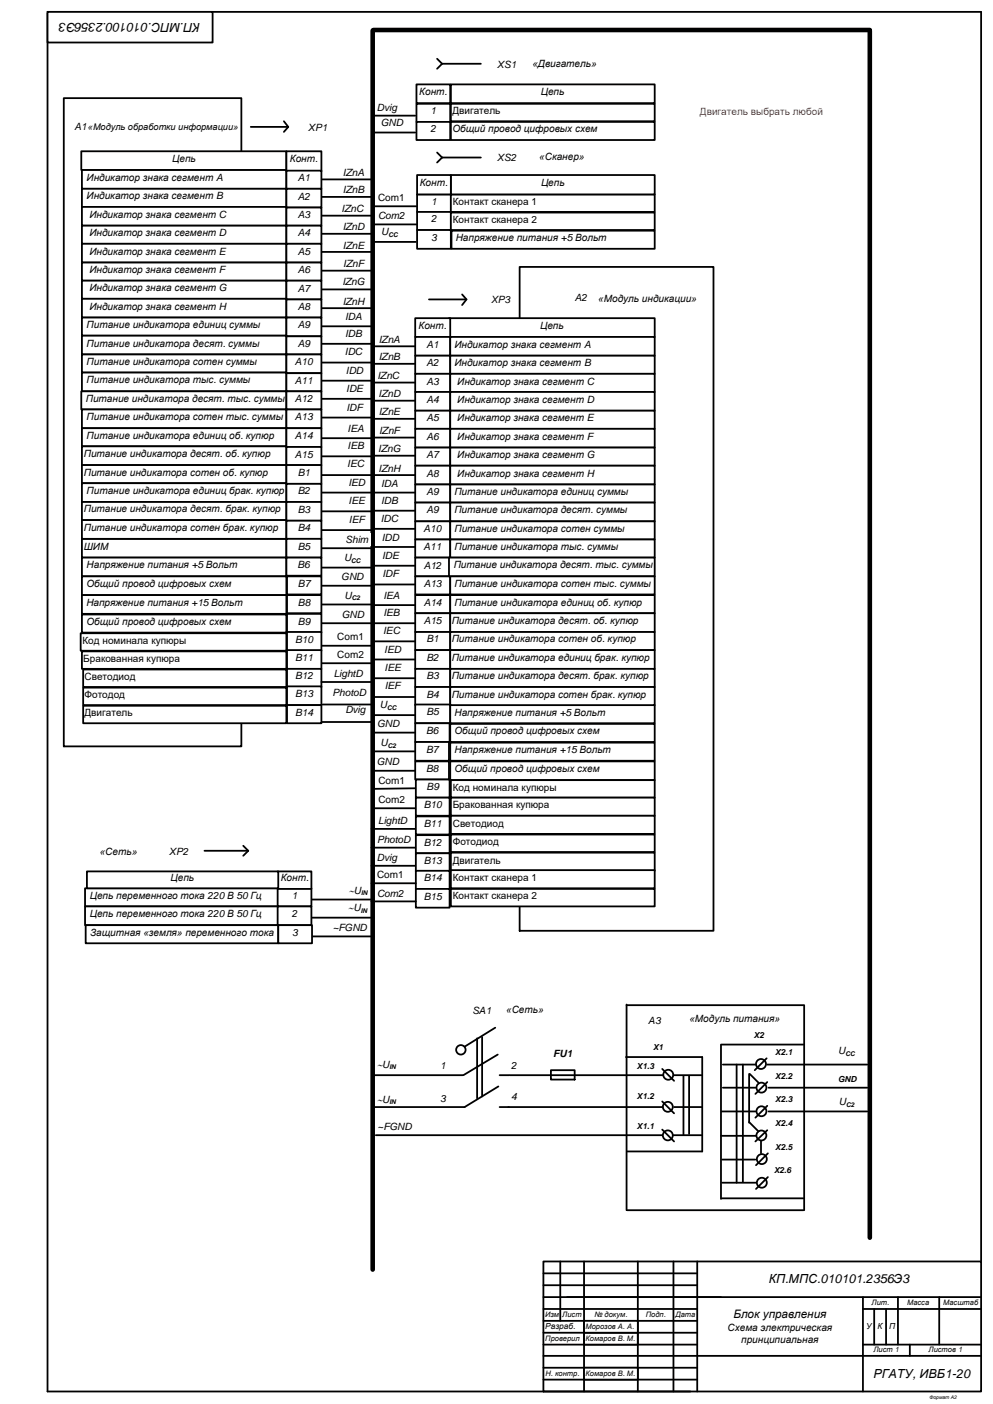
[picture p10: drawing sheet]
<svg xmlns="http://www.w3.org/2000/svg" width="420mm" height="594mm" viewBox="0 0 420 594" stroke-linecap="round" stroke-linejoin="round" font-family="sans-serif">
<path d="M20.1 5.6v583.4h272M20.1 5h395v528.9M27 41.5h75.1v274.4h-75.1zM219.9 113h82v281h-82zM127 380.7h31M127.3 396.3h30.7" fill="none" stroke="#000" stroke-width=".76"/>
<path d="M20.1 5h69.9v13h-69.9z" fill-rule="evenodd" fill="#fff"/>
<path d="M20.1 5h69.9v13h-69.9z" fill="none" stroke="#000" stroke-width=".76"/>
<g fill="#fff">
<path d="M295 533.9h120.1v15.1h-120.1z" fill-rule="evenodd"/>
<path d="M295 549h70.1v24.9h-70.1z" fill-rule="evenodd"/>
<path d="M365.1 573.9h50v15.1h-50z" fill-rule="evenodd"/>
</g>
<g fill="none" stroke="#000" stroke-width=".76">
<path d="M229.9 533.9h185.2v55.1h-185.2zM229.9 539h65.1M237.1 533.9v25.2M295 533.9v55.1M229.9 549h185.2M229.9 554h65.1M229.9 559.1h65.1M229.9 544h65.1M365.1 554h50M365.1 549v40M369.9 554v15.1M374.9 554v15.1"/>
<path d="M379.9 549v20.1M397.4 549v20.1M229.9 564.1h65.1M229.9 569.1h65.1M229.9 573.9h185.2M229.9 578.9h65.1M365.1 569.1h50M385 569.1v4.8M229.9 583.9h65.1"/>
</g>
<path d="M247.1 564.1h22.8v5h-22.8z" fill-rule="evenodd" fill="#fff"/>
<path d="M247.1 533.9v55.1M269.9 533.9v55.1M285 533.9v55.1M247.1 564.1h22.8v5h-22.8z" fill="none" stroke="#000" stroke-width=".76"/>
<path d="M247.1 559.1h22.8v5h-22.8z" fill-rule="evenodd" fill="#fff"/>
<path d="M247.1 559.1h22.8v5h-22.8z" fill="none" stroke="#000" stroke-width=".76"/>
<path d="M247.1 578.9h22.8v5h-22.8z" fill-rule="evenodd" fill="#fff"/>
<path d="M247.1 578.9h22.8v5h-22.8z" fill="none" stroke="#000" stroke-width=".76"/>
<path d="M157.7 13v524.4" fill="none" stroke="#000" stroke-width="1.9"/>
<path d="M34.4 64h86.8v8h-86.8z" fill-rule="evenodd" fill="#fff"/>
<g fill="none" stroke="#000" stroke-width=".76">
<path d="M34.4 64h86.8v8h-86.8zM135.2 75.9h22.2M135.2 83.3h22.2M135.2 91.3h22.2M135.2 99h22.2M135.2 106.6h22.2M135.2 114.6h22.2M135.2 130.4h22.2M135.2 122.5h22.2M135.2 138.1h22M134.9 145.5h22.3M135.2 153.5h22"/>
<path d="M134.9 176.7h22.3M134.9 161.1h22.3M135.2 168.8h22M134.9 193.1h22.3M134.9 185.5h22.3M134.9 216.4h22.3M134.9 208.5h22.3M135.2 201.1h22M134.9 224.4h22.3M135.5 232h21.9M135.5 240.2h21.9"/>
</g>
<g fill="#fff">
<path d="M145.3 225.7h11.6v5.3h-11.6z" fill-rule="evenodd"/>
<path d="M34.7 72h86.5v7.9h-86.5z" fill-rule="evenodd"/>
</g>
<path d="M34.7 72h86.5v7.9h-86.5z" fill="none" stroke="#000" stroke-width=".76"/>
<path d="M34.7 79.9h86.5v7.7h-86.5z" fill-rule="evenodd" fill="#fff"/>
<path d="M34.7 79.9h86.5v7.7h-86.5z" fill="none" stroke="#000" stroke-width=".76"/>
<path d="M34.7 87.6h86.5v7.9h-86.5z" fill-rule="evenodd" fill="#fff"/>
<path d="M34.7 87.6h86.5v7.9h-86.5z" fill="none" stroke="#000" stroke-width=".76"/>
<path d="M34.7 95.5h86.5v7.7h-86.5z" fill-rule="evenodd" fill="#fff"/>
<path d="M34.7 95.5h86.5v7.7h-86.5z" fill="none" stroke="#000" stroke-width=".76"/>
<path d="M34.7 103.2h86.5v7.9h-86.5z" fill-rule="evenodd" fill="#fff"/>
<path d="M34.7 103.2h86.5v7.9h-86.5z" fill="none" stroke="#000" stroke-width=".76"/>
<path d="M34.7 111.1h86.5v7.7h-86.5z" fill-rule="evenodd" fill="#fff"/>
<path d="M34.7 111.1h86.5v7.7h-86.5z" fill="none" stroke="#000" stroke-width=".76"/>
<path d="M34.7 118.8h86.5v7.7h-86.5z" fill-rule="evenodd" fill="#fff"/>
<path d="M34.7 118.8h86.5v7.7h-86.5z" fill="none" stroke="#000" stroke-width=".76"/>
<path d="M34.7 126.5h86.5v7.9h-86.5z" fill-rule="evenodd" fill="#fff"/>
<path d="M34.7 126.5h86.5v7.9h-86.5z" fill="none" stroke="#000" stroke-width=".76"/>
<path d="M34.7 228.1h86.5v7.9h-86.5z" fill-rule="evenodd" fill="#fff"/>
<path d="M34.7 228.1h86.5v7.9h-86.5z" fill="none" stroke="#000" stroke-width=".76"/>
<path d="M34.7 236h86.5v7.9h-86.5z" fill-rule="evenodd" fill="#fff"/>
<path d="M34.7 236h86.5v7.9h-86.5z" fill="none" stroke="#000" stroke-width=".76"/>
<path d="M34.7 134.4h86.5v7.7h-86.5z" fill-rule="evenodd" fill="#fff"/>
<path d="M34.7 134.4h86.5v7.7h-86.5z" fill="none" stroke="#000" stroke-width=".76"/>
<path d="M34.7 142.1h86.5v7.9h-86.5z" fill-rule="evenodd" fill="#fff"/>
<path d="M34.7 142.1h86.5v7.9h-86.5z" fill="none" stroke="#000" stroke-width=".76"/>
<path d="M34.7 150h86.5v7.7h-86.5z" fill-rule="evenodd" fill="#fff"/>
<path d="M34.7 150h86.5v7.7h-86.5z" fill="none" stroke="#000" stroke-width=".76"/>
<path d="M34.7 157.7h86.5v7.9h-86.5z" fill-rule="evenodd" fill="#fff"/>
<path d="M34.7 157.7h86.5v7.9h-86.5z" fill="none" stroke="#000" stroke-width=".76"/>
<path d="M34.4 165.6h86.8v7.7h-86.8z" fill-rule="evenodd" fill="#fff"/>
<path d="M34.4 165.6h86.8v7.7h-86.8z" fill="none" stroke="#000" stroke-width=".76"/>
<path d="M34.7 173.3h86.5v7.9h-86.5z" fill-rule="evenodd" fill="#fff"/>
<path d="M34.7 173.3h86.5v7.9h-86.5z" fill="none" stroke="#000" stroke-width=".76"/>
<path d="M34.7 181.2h86.5v7.7h-86.5z" fill-rule="evenodd" fill="#fff"/>
<path d="M34.7 181.2h86.5v7.7h-86.5z" fill="none" stroke="#000" stroke-width=".76"/>
<path d="M34.7 188.9h86.5v7.9h-86.5z" fill-rule="evenodd" fill="#fff"/>
<path d="M34.7 188.9h86.5v7.9h-86.5z" fill="none" stroke="#000" stroke-width=".76"/>
<path d="M34.7 196.8h86.5v7.7h-86.5z" fill-rule="evenodd" fill="#fff"/>
<path d="M34.7 196.8h86.5v7.7h-86.5z" fill="none" stroke="#000" stroke-width=".76"/>
<path d="M34.7 204.5h86.5v8h-86.5z" fill-rule="evenodd" fill="#fff"/>
<path d="M34.7 204.5h86.5v8h-86.5z" fill="none" stroke="#000" stroke-width=".76"/>
<path d="M34.7 212.5h86.5v7.6h-86.5z" fill-rule="evenodd" fill="#fff"/>
<path d="M34.7 212.5h86.5v7.6h-86.5z" fill="none" stroke="#000" stroke-width=".76"/>
<path d="M34.7 220.1h86.5v8h-86.5z" fill-rule="evenodd" fill="#fff"/>
<path d="M34.7 220.1h86.5v8h-86.5zM134.9 247.9h22.3" fill="none" stroke="#000" stroke-width=".76"/>
<path d="M34.7 243.9h86.5v8h-86.5z" fill-rule="evenodd" fill="#fff"/>
<path d="M34.7 243.9h86.5v8h-86.5z" fill="none" stroke="#000" stroke-width=".76"/>
<path d="M144.7 233.6h10.6v5.3h-10.6z" fill-rule="evenodd" fill="#fff"/>
<path d="M134.9 255.9h22.3" fill="none" stroke="#000" stroke-width=".76"/>
<path d="M34.7 251.9h86.5v7.9h-86.5z" fill-rule="evenodd" fill="#fff"/>
<path d="M34.7 251.9h86.5v7.9h-86.5zM134.9 263.8h22.3" fill="none" stroke="#000" stroke-width=".76"/>
<path d="M34.7 260.1h86.5v7.7h-86.5z" fill-rule="evenodd" fill="#fff"/>
<path d="M34.7 260.1h86.5v7.7h-86.5z" fill="none" stroke="#000" stroke-width=".76"/>
<path d="M121.2 64h14.8v8.5h-14.8z" fill-rule="evenodd" fill="#fff"/>
<path d="M121.2 64h14.8v8.5h-14.8z" fill="none" stroke="#000" stroke-width=".76"/>
<path d="M34.1 268h87.1v7.4h-87.1z" fill-rule="evenodd" fill="#fff"/>
<path d="M34.1 268h87.1v7.4h-87.1z" fill="none" stroke="#000" stroke-width=".76"/>
<path d="M34.7 275.7h86.5v7.4h-86.5z" fill-rule="evenodd" fill="#fff"/>
<path d="M34.7 275.7h86.5v7.4h-86.5zM135.5 273.3h22.5M135.5 280.7h21.9" fill="none" stroke="#000" stroke-width=".76"/>
<g fill="#fff">
<path d="M142.1 267.2h14.5v5.1h-14.5z" fill-rule="evenodd"/>
<path d="M142.1 274.9h14v5h-14z" fill-rule="evenodd"/>
<path d="M140.5 282.6h14v5h-14z" fill-rule="evenodd"/>
<path d="M35.2 283.4h86v7.4h-86z" fill-rule="evenodd"/>
</g>
<path d="M35.2 283.4h86v7.4h-86z" fill="none" stroke="#000" stroke-width=".76"/>
<g fill="#fff">
<path d="M140 290.8h16.1v5h-16.1z" fill-rule="evenodd"/>
<path d="M35.2 291h86v7.4h-86z" fill-rule="evenodd"/>
</g>
<path d="M35.2 291h86v7.4h-86z" fill="none" stroke="#000" stroke-width=".76"/>
<path d="M121.2 72.2h14.8v7.7h-14.8z" fill-rule="evenodd" fill="#fff"/>
<path d="M121.2 72.2h14.8v7.7h-14.8z" fill="none" stroke="#000" stroke-width=".76"/>
<path d="M121.2 79.9h14.8v7.9h-14.8z" fill-rule="evenodd" fill="#fff"/>
<path d="M121.2 79.9h14.8v7.9h-14.8z" fill="none" stroke="#000" stroke-width=".76"/>
<path d="M121.2 87.8h14.8v7.7h-14.8z" fill-rule="evenodd" fill="#fff"/>
<path d="M121.2 87.8h14.8v7.7h-14.8z" fill="none" stroke="#000" stroke-width=".76"/>
<path d="M121.2 95.5h14.8v7.7h-14.8z" fill-rule="evenodd" fill="#fff"/>
<path d="M121.2 95.5h14.8v7.7h-14.8z" fill="none" stroke="#000" stroke-width=".76"/>
<path d="M121.2 103.2h14.8v7.9h-14.8z" fill-rule="evenodd" fill="#fff"/>
<path d="M121.2 103.2h14.8v7.9h-14.8z" fill="none" stroke="#000" stroke-width=".76"/>
<path d="M121.2 111.1h14.8v7.7h-14.8z" fill-rule="evenodd" fill="#fff"/>
<path d="M121.2 111.1h14.8v7.7h-14.8z" fill="none" stroke="#000" stroke-width=".76"/>
<path d="M121.2 118.8h14.8v7.9h-14.8z" fill-rule="evenodd" fill="#fff"/>
<path d="M121.2 118.8h14.8v7.9h-14.8z" fill="none" stroke="#000" stroke-width=".76"/>
<path d="M121.2 126.7h14.8v7.7h-14.8z" fill-rule="evenodd" fill="#fff"/>
<path d="M121.2 126.7h14.8v7.7h-14.8z" fill="none" stroke="#000" stroke-width=".76"/>
<path d="M121.2 134.4h14.8v7.9h-14.8z" fill-rule="evenodd" fill="#fff"/>
<path d="M121.2 134.4h14.8v7.9h-14.8z" fill="none" stroke="#000" stroke-width=".76"/>
<path d="M121.2 142.3h14.8v7.7h-14.8z" fill-rule="evenodd" fill="#fff"/>
<path d="M121.2 142.3h14.8v7.7h-14.8z" fill="none" stroke="#000" stroke-width=".76"/>
<path d="M121.2 150h14.8v8h-14.8z" fill-rule="evenodd" fill="#fff"/>
<path d="M121.2 150h14.8v8h-14.8z" fill="none" stroke="#000" stroke-width=".76"/>
<path d="M121.2 158h14.8v7.6h-14.8z" fill-rule="evenodd" fill="#fff"/>
<path d="M121.2 158h14.8v7.6h-14.8z" fill="none" stroke="#000" stroke-width=".76"/>
<path d="M121.2 165.6h14.8v7.7h-14.8z" fill-rule="evenodd" fill="#fff"/>
<path d="M121.2 165.6h14.8v7.7h-14.8z" fill="none" stroke="#000" stroke-width=".76"/>
<path d="M121.2 173.3h14.8v7.9h-14.8z" fill-rule="evenodd" fill="#fff"/>
<path d="M121.2 173.3h14.8v7.9h-14.8z" fill="none" stroke="#000" stroke-width=".76"/>
<path d="M121.2 181.2h14.8v8h-14.8z" fill-rule="evenodd" fill="#fff"/>
<path d="M121.2 181.2h14.8v8h-14.8z" fill="none" stroke="#000" stroke-width=".76"/>
<path d="M121.2 189.2h14.8v7.6h-14.8z" fill-rule="evenodd" fill="#fff"/>
<path d="M121.2 189.2h14.8v7.6h-14.8z" fill="none" stroke="#000" stroke-width=".76"/>
<path d="M121.2 196.8h14.8v8h-14.8z" fill-rule="evenodd" fill="#fff"/>
<path d="M121.2 196.8h14.8v8h-14.8z" fill="none" stroke="#000" stroke-width=".76"/>
<path d="M121.2 204.8h14.8v7.7h-14.8z" fill-rule="evenodd" fill="#fff"/>
<path d="M121.2 204.8h14.8v7.7h-14.8z" fill="none" stroke="#000" stroke-width=".76"/>
<path d="M121.2 212.5h14.8v7.9h-14.8z" fill-rule="evenodd" fill="#fff"/>
<path d="M121.2 212.5h14.8v7.9h-14.8z" fill="none" stroke="#000" stroke-width=".76"/>
<path d="M121.2 220.4h14.8v7.7h-14.8z" fill-rule="evenodd" fill="#fff"/>
<path d="M121.2 220.4h14.8v7.7h-14.8z" fill="none" stroke="#000" stroke-width=".76"/>
<path d="M121.2 228.1h14.8v7.9h-14.8z" fill-rule="evenodd" fill="#fff"/>
<path d="M121.2 228.1h14.8v7.9h-14.8z" fill="none" stroke="#000" stroke-width=".76"/>
<path d="M121.2 236h14.8v7.7h-14.8z" fill-rule="evenodd" fill="#fff"/>
<path d="M121.2 236h14.8v7.7h-14.8z" fill="none" stroke="#000" stroke-width=".76"/>
<path d="M121.4 243.9h14.6v7.7h-14.6z" fill-rule="evenodd" fill="#fff"/>
<path d="M121.4 243.9h14.6v7.7h-14.6z" fill="none" stroke="#000" stroke-width=".76"/>
<path d="M121.4 251.9h14.6v7.7h-14.6z" fill-rule="evenodd" fill="#fff"/>
<path d="M121.4 251.9h14.6v7.7h-14.6z" fill="none" stroke="#000" stroke-width=".76"/>
<path d="M121.4 259.8h14.6v8h-14.6z" fill-rule="evenodd" fill="#fff"/>
<path d="M121.4 259.8h14.6v8h-14.6z" fill="none" stroke="#000" stroke-width=".76"/>
<path d="M121.4 267.5h14.6v7.9h-14.6z" fill-rule="evenodd" fill="#fff"/>
<path d="M121.4 267.5h14.6v7.9h-14.6z" fill="none" stroke="#000" stroke-width=".76"/>
<path d="M121.4 275.2h14.6v7.9h-14.6z" fill-rule="evenodd" fill="#fff"/>
<path d="M121.4 275.2h14.6v7.9h-14.6z" fill="none" stroke="#000" stroke-width=".76"/>
<path d="M121.4 283.1h14.6v7.7h-14.6z" fill-rule="evenodd" fill="#fff"/>
<path d="M121.4 283.1h14.6v7.7h-14.6z" fill="none" stroke="#000" stroke-width=".76"/>
<path d="M121.4 290.5h14.6v7.9h-14.6z" fill-rule="evenodd" fill="#fff"/>
<path d="M121.4 290.5h14.6v7.9h-14.6z" fill="none" stroke="#000" stroke-width=".76"/>
<path d="M35.2 298.7h86v7.4h-86z" fill-rule="evenodd" fill="#fff"/>
<path d="M35.2 298.7h86v7.4h-86z" fill="none" stroke="#000" stroke-width=".76"/>
<path d="M121.4 298.4h14.6v7.7h-14.6z" fill-rule="evenodd" fill="#fff"/>
<path d="M121.4 298.4h14.6v7.7h-14.6z" fill="none" stroke="#000" stroke-width=".76"/>
<path d="M145.5 298.2h9.8v5h-9.8z" fill-rule="evenodd" fill="#fff"/>
<path d="M106.1 53.7h15.3M120.1 51.3l1.9 2.4-1.9 2.1M136 288.7h21.2M136.5 298.2h21.5M136.3 305.6h21.1" fill="none" stroke="#000" stroke-width=".76"/>
<path d="M176.2 43.9h14.3v7.7h-14.3z" fill-rule="evenodd" fill="#fff"/>
<path d="M158.5 48.9h17.2M176.2 43.9h14.3v7.7h-14.3z" fill="none" stroke="#000" stroke-width=".76"/>
<g fill="#fff">
<path d="M158.7 43.1h16.2v5.1h-16.2z" fill-rule="evenodd"/>
<path d="M190.8 43.9h86.2v7.4h-86.2z" fill-rule="evenodd"/>
</g>
<path d="M158.5 56.1h17.2M190.8 43.9h86.2v7.4h-86.2z" fill="none" stroke="#000" stroke-width=".76"/>
<path d="M176.2 51.6h14.3v7.7h-14.3z" fill-rule="evenodd" fill="#fff"/>
<path d="M176.2 51.6h14.3v7.7h-14.3z" fill="none" stroke="#000" stroke-width=".76"/>
<path d="M190.8 51.6h86.2v7.7h-86.2z" fill-rule="evenodd" fill="#fff"/>
<path d="M190.8 51.6h86.2v7.7h-86.2z" fill="none" stroke="#000" stroke-width=".76"/>
<g fill="#fff">
<path d="M160.1 49.5h11.3v5h-11.3z" fill-rule="evenodd"/>
<path d="M176.5 82.3h14.3v7.4h-14.3z" fill-rule="evenodd"/>
</g>
<path d="M157.4 87.3h18.8M176.5 82.3h14.3v7.4h-14.3z" fill="none" stroke="#000" stroke-width=".76"/>
<g fill="#fff">
<path d="M159.3 81.5h16.1v4.8h-16.1z" fill-rule="evenodd"/>
<path d="M190.8 82.3h86.2v7.4h-86.2z" fill-rule="evenodd"/>
</g>
<path d="M190.8 82.3h86.2v7.4h-86.2z" fill="none" stroke="#000" stroke-width=".76"/>
<path d="M176.5 89.7h14.3v7.7h-14.3z" fill-rule="evenodd" fill="#fff"/>
<path d="M157.4 95h18.8M176.5 89.7h14.3v7.7h-14.3z" fill="none" stroke="#000" stroke-width=".76"/>
<g fill="#fff">
<path d="M159.3 89.2h16.1v5h-16.1z" fill-rule="evenodd"/>
<path d="M190.8 90h86.2v7.4h-86.2z" fill-rule="evenodd"/>
</g>
<path d="M190.8 90h86.2v7.4h-86.2zM157.7 102.4h18.2" fill="none" stroke="#000" stroke-width=".76"/>
<path d="M176.5 97.4h14.3v7.9h-14.3z" fill-rule="evenodd" fill="#fff"/>
<path d="M176.5 97.4h14.3v7.9h-14.3z" fill="none" stroke="#000" stroke-width=".76"/>
<path d="M191 97.6h86v7.7h-86z" fill-rule="evenodd" fill="#fff"/>
<path d="M191 97.6h86v7.7h-86z" fill="none" stroke="#000" stroke-width=".76"/>
<path d="M160.6 95.8h10.3v5.3h-10.3z" fill-rule="evenodd" fill="#fff"/>
<path d="M184.9 24.9l2.2 2.1M187.1 27l-2.2 2.1M187.1 27h16.4M184.9 64.6l2.2 2.1M187.1 66.7l-2.2 2.1M187.1 66.7h16.4" fill="none" stroke="#000" stroke-width=".76"/>
<path d="M190 134.7h87v7.9h-87z" fill-rule="evenodd" fill="#fff"/>
<path d="M190 134.7h87v7.9h-87z" fill="none" stroke="#000" stroke-width=".76"/>
<path d="M175.7 134.7h14.8v7.9h-14.8z" fill-rule="evenodd" fill="#fff"/>
<g fill="none" stroke="#000" stroke-width=".76">
<path d="M175.7 134.7h14.8v7.9h-14.8zM158 154h17.7M158 146.6h17.7M158 177.3h17.7M158 169.6h17.7M158.2 161.9h17.5M158 185.2h17.7M158 192.9h17.7M157.7 216.2h18M158 201.1h17.7M158 208.5h17.7M158 223.8h17.7"/>
<path d="M158 239.4h17.7M158 231.5h17.7M158 247.4h17.9M158 256.1h17.7M157.7 263.8h18M157.7 279.1h18M158 271.5h17.7M157.7 287.1h18M157.7 295h18M158.2 302.7h17.5"/>
</g>
<path d="M175.7 142.6h14.8v7.9h-14.8z" fill-rule="evenodd" fill="#fff"/>
<path d="M175.7 142.6h14.8v7.9h-14.8z" fill="none" stroke="#000" stroke-width=".76"/>
<path d="M190.5 142.6h86.5v7.9h-86.5z" fill-rule="evenodd" fill="#fff"/>
<path d="M190.5 142.6h86.5v7.9h-86.5z" fill="none" stroke="#000" stroke-width=".76"/>
<path d="M175.7 150.5h14.8v7.7h-14.8z" fill-rule="evenodd" fill="#fff"/>
<path d="M175.7 150.5h14.8v7.7h-14.8z" fill="none" stroke="#000" stroke-width=".76"/>
<path d="M190.5 150.5h86.5v7.7h-86.5z" fill-rule="evenodd" fill="#fff"/>
<path d="M190.5 150.5h86.5v7.7h-86.5z" fill="none" stroke="#000" stroke-width=".76"/>
<path d="M175.7 158.2h14.8v7.7h-14.8z" fill-rule="evenodd" fill="#fff"/>
<path d="M175.7 158.2h14.8v7.7h-14.8z" fill="none" stroke="#000" stroke-width=".76"/>
<path d="M190.5 158.2h86.5v7.7h-86.5z" fill-rule="evenodd" fill="#fff"/>
<path d="M190.5 158.2h86.5v7.7h-86.5z" fill="none" stroke="#000" stroke-width=".76"/>
<path d="M175.7 165.9h14.8v7.9h-14.8z" fill-rule="evenodd" fill="#fff"/>
<path d="M175.7 165.9h14.8v7.9h-14.8z" fill="none" stroke="#000" stroke-width=".76"/>
<path d="M190.5 165.9h86.5v7.9h-86.5z" fill-rule="evenodd" fill="#fff"/>
<path d="M190.5 165.9h86.5v7.9h-86.5z" fill="none" stroke="#000" stroke-width=".76"/>
<path d="M175.7 173.8h14.8v7.7h-14.8z" fill-rule="evenodd" fill="#fff"/>
<path d="M175.7 173.8h14.8v7.7h-14.8z" fill="none" stroke="#000" stroke-width=".76"/>
<path d="M190.5 173.8h86.5v7.7h-86.5z" fill-rule="evenodd" fill="#fff"/>
<path d="M190.5 173.8h86.5v7.7h-86.5z" fill="none" stroke="#000" stroke-width=".76"/>
<path d="M175.7 181.5h14.8v7.9h-14.8z" fill-rule="evenodd" fill="#fff"/>
<path d="M175.7 181.5h14.8v7.9h-14.8z" fill="none" stroke="#000" stroke-width=".76"/>
<path d="M190.5 181.5h86.5v7.9h-86.5z" fill-rule="evenodd" fill="#fff"/>
<path d="M190.5 181.5h86.5v7.9h-86.5z" fill="none" stroke="#000" stroke-width=".76"/>
<path d="M175.7 189.4h14.8v7.7h-14.8z" fill-rule="evenodd" fill="#fff"/>
<path d="M175.7 189.4h14.8v7.7h-14.8z" fill="none" stroke="#000" stroke-width=".76"/>
<path d="M190.5 189.4h86.5v7.7h-86.5z" fill-rule="evenodd" fill="#fff"/>
<path d="M190.5 189.4h86.5v7.7h-86.5z" fill="none" stroke="#000" stroke-width=".76"/>
<path d="M175.7 197.1h14.8v8h-14.8z" fill-rule="evenodd" fill="#fff"/>
<path d="M175.7 197.1h14.8v8h-14.8z" fill="none" stroke="#000" stroke-width=".76"/>
<path d="M190.5 197.1h86.5v8h-86.5z" fill-rule="evenodd" fill="#fff"/>
<path d="M190.5 197.1h86.5v8h-86.5z" fill="none" stroke="#000" stroke-width=".76"/>
<path d="M175.7 205.1h14.8v7.6h-14.8z" fill-rule="evenodd" fill="#fff"/>
<path d="M175.7 205.1h14.8v7.6h-14.8z" fill="none" stroke="#000" stroke-width=".76"/>
<path d="M175.7 212.7h14.8v8h-14.8z" fill-rule="evenodd" fill="#fff"/>
<path d="M175.7 212.7h14.8v8h-14.8z" fill="none" stroke="#000" stroke-width=".76"/>
<path d="M175.7 220.7h14.8v7.6h-14.8z" fill-rule="evenodd" fill="#fff"/>
<path d="M175.7 220.7h14.8v7.6h-14.8z" fill="none" stroke="#000" stroke-width=".76"/>
<path d="M175.7 228.3h14.8v7.7h-14.8z" fill-rule="evenodd" fill="#fff"/>
<path d="M175.7 228.3h14.8v7.7h-14.8z" fill="none" stroke="#000" stroke-width=".76"/>
<path d="M175.7 236h14.8v7.9h-14.8z" fill-rule="evenodd" fill="#fff"/>
<path d="M175.7 236h14.8v7.9h-14.8z" fill="none" stroke="#000" stroke-width=".76"/>
<path d="M175.7 243.9h14.8v7.7h-14.8z" fill-rule="evenodd" fill="#fff"/>
<path d="M175.7 243.9h14.8v7.7h-14.8z" fill="none" stroke="#000" stroke-width=".76"/>
<path d="M175.7 251.9h14.8v7.7h-14.8z" fill-rule="evenodd" fill="#fff"/>
<path d="M175.7 251.9h14.8v7.7h-14.8z" fill="none" stroke="#000" stroke-width=".76"/>
<path d="M175.7 259.6h14.8v7.9h-14.8z" fill-rule="evenodd" fill="#fff"/>
<path d="M175.7 259.6h14.8v7.9h-14.8z" fill="none" stroke="#000" stroke-width=".76"/>
<path d="M175.7 267.5h14.8v7.7h-14.8z" fill-rule="evenodd" fill="#fff"/>
<path d="M175.7 267.5h14.8v7.7h-14.8z" fill="none" stroke="#000" stroke-width=".76"/>
<path d="M175.7 275.2h14.8v7.9h-14.8z" fill-rule="evenodd" fill="#fff"/>
<path d="M175.7 275.2h14.8v7.9h-14.8z" fill="none" stroke="#000" stroke-width=".76"/>
<path d="M175.7 283.1h14.8v7.7h-14.8z" fill-rule="evenodd" fill="#fff"/>
<path d="M175.7 283.1h14.8v7.7h-14.8z" fill="none" stroke="#000" stroke-width=".76"/>
<path d="M175.7 290.8h14.8v7.6h-14.8z" fill-rule="evenodd" fill="#fff"/>
<path d="M175.7 290.8h14.8v7.6h-14.8z" fill="none" stroke="#000" stroke-width=".76"/>
<path d="M175.7 298.2h14.8v7.9h-14.8z" fill-rule="evenodd" fill="#fff"/>
<path d="M175.7 298.2h14.8v7.9h-14.8z" fill="none" stroke="#000" stroke-width=".76"/>
<path d="M190.5 298.4h86.5v7.7h-86.5z" fill-rule="evenodd" fill="#fff"/>
<path d="M190.5 298.4h86.5v7.7h-86.5z" fill="none" stroke="#000" stroke-width=".76"/>
<path d="M190.5 205.1h86.5v7.6h-86.5z" fill-rule="evenodd" fill="#fff"/>
<path d="M190.5 205.1h86.5v7.6h-86.5z" fill="none" stroke="#000" stroke-width=".76"/>
<path d="M190.5 212.7h86.5v8h-86.5z" fill-rule="evenodd" fill="#fff"/>
<path d="M190.5 212.7h86.5v8h-86.5z" fill="none" stroke="#000" stroke-width=".76"/>
<path d="M190.5 220.7h86.5v7.6h-86.5z" fill-rule="evenodd" fill="#fff"/>
<path d="M190.5 220.7h86.5v7.6h-86.5z" fill="none" stroke="#000" stroke-width=".76"/>
<path d="M190.5 228.3h86.5v7.7h-86.5z" fill-rule="evenodd" fill="#fff"/>
<path d="M190.5 228.3h86.5v7.7h-86.5z" fill="none" stroke="#000" stroke-width=".76"/>
<path d="M190 236h87v7.9h-87z" fill-rule="evenodd" fill="#fff"/>
<path d="M190 236h87v7.9h-87z" fill="none" stroke="#000" stroke-width=".76"/>
<path d="M190.5 243.9h86.5v7.7h-86.5z" fill-rule="evenodd" fill="#fff"/>
<path d="M190.5 243.9h86.5v7.7h-86.5z" fill="none" stroke="#000" stroke-width=".76"/>
<path d="M190.5 251.9h86.5v7.7h-86.5z" fill-rule="evenodd" fill="#fff"/>
<path d="M190.5 251.9h86.5v7.7h-86.5z" fill="none" stroke="#000" stroke-width=".76"/>
<path d="M190.5 259.6h86.5v7.9h-86.5z" fill-rule="evenodd" fill="#fff"/>
<path d="M190.5 259.6h86.5v7.9h-86.5z" fill="none" stroke="#000" stroke-width=".76"/>
<path d="M190.5 267.5h86.5v7.7h-86.5z" fill-rule="evenodd" fill="#fff"/>
<path d="M190.5 267.5h86.5v7.7h-86.5z" fill="none" stroke="#000" stroke-width=".76"/>
<path d="M190.5 275.2h86.5v7.9h-86.5z" fill-rule="evenodd" fill="#fff"/>
<path d="M190.5 275.2h86.5v7.9h-86.5z" fill="none" stroke="#000" stroke-width=".76"/>
<path d="M190.5 283.1h86.5v7.7h-86.5z" fill-rule="evenodd" fill="#fff"/>
<path d="M190.5 283.1h86.5v7.7h-86.5z" fill="none" stroke="#000" stroke-width=".76"/>
<path d="M190.5 290.8h86.5v7.6h-86.5z" fill-rule="evenodd" fill="#fff"/>
<path d="M190.5 290.8h86.5v7.6h-86.5zM158 310.1h17.7" fill="none" stroke="#000" stroke-width=".76"/>
<path d="M175.7 306.1h14.5v8h-14.5z" fill-rule="evenodd" fill="#fff"/>
<path d="M175.7 306.1h14.5v8h-14.5z" fill="none" stroke="#000" stroke-width=".76"/>
<path d="M190.5 306.4h86.5v7.7h-86.5z" fill-rule="evenodd" fill="#fff"/>
<path d="M190.5 306.4h86.5v7.7h-86.5z" fill="none" stroke="#000" stroke-width=".76"/>
<path d="M160.1 296.1h10.3v5h-10.3z" fill-rule="evenodd" fill="#fff"/>
<path d="M157.7 318h18" fill="none" stroke="#000" stroke-width=".76"/>
<path d="M175.7 314.1h14.3v7.9h-14.3z" fill-rule="evenodd" fill="#fff"/>
<path d="M175.7 314.1h14.3v7.9h-14.3z" fill="none" stroke="#000" stroke-width=".76"/>
<path d="M190.5 314.3h86.5v7.7h-86.5z" fill-rule="evenodd" fill="#fff"/>
<path d="M190.5 314.3h86.5v7.7h-86.5zM157.7 326.2h18" fill="none" stroke="#000" stroke-width=".76"/>
<path d="M175.7 322.3h14.3v7.6h-14.3z" fill-rule="evenodd" fill="#fff"/>
<path d="M175.7 322.3h14.3v7.6h-14.3z" fill="none" stroke="#000" stroke-width=".76"/>
<path d="M190.5 322.3h86.5v7.9h-86.5z" fill-rule="evenodd" fill="#fff"/>
<path d="M190.5 322.3h86.5v7.9h-86.5zM158.2 342.1h17.7" fill="none" stroke="#000" stroke-width=".76"/>
<g fill="#fff">
<path d="M159.3 328.1h14.8v5h-14.8z" fill-rule="evenodd"/>
<path d="M159.3 336h14.3v5h-14.3z" fill-rule="evenodd"/>
<path d="M190.8 330.2h86.2v7.4h-86.2z" fill-rule="evenodd"/>
</g>
<path d="M190.8 330.2h86.2v7.4h-86.2z" fill="none" stroke="#000" stroke-width=".76"/>
<path d="M190.8 337.6h86.2v7.7h-86.2z" fill-rule="evenodd" fill="#fff"/>
<path d="M175.9 333.6l-18.5 .3M190.8 337.6h86.2v7.7h-86.2z" fill="none" stroke="#000" stroke-width=".76"/>
<path d="M175.9 329.9h14.3v7.7h-14.3z" fill-rule="evenodd" fill="#fff"/>
<path d="M175.9 329.9h14.3v7.7h-14.3z" fill="none" stroke="#000" stroke-width=".76"/>
<path d="M175.9 337.6h14.3v7.7h-14.3z" fill-rule="evenodd" fill="#fff"/>
<path d="M175.9 337.6h14.3v7.7h-14.3z" fill="none" stroke="#000" stroke-width=".76"/>
<path d="M175.9 345.5h14.3v7.7h-14.3z" fill-rule="evenodd" fill="#fff"/>
<path d="M157.2 350.8h18.5M175.9 345.5h14.3v7.7h-14.3z" fill="none" stroke="#000" stroke-width=".76"/>
<g fill="#fff">
<path d="M159.3 344.8h14v5h-14z" fill-rule="evenodd"/>
<path d="M190.8 345.3h86.2v7.7h-86.2z" fill-rule="evenodd"/>
</g>
<path d="M190.8 345.3h86.2v7.7h-86.2z" fill="none" stroke="#000" stroke-width=".76"/>
<path d="M175.9 353.5h14.3v7.7h-14.3z" fill-rule="evenodd" fill="#fff"/>
<path d="M157.2 358.8h18.5M175.9 353.5h14.3v7.7h-14.3z" fill="none" stroke="#000" stroke-width=".76"/>
<g fill="#fff">
<path d="M158.7 353h16.2v5h-16.2z" fill-rule="evenodd"/>
<path d="M190.8 353.2h86.2v7.4h-86.2z" fill-rule="evenodd"/>
</g>
<path d="M190.8 353.2h86.2v7.4h-86.2z" fill="none" stroke="#000" stroke-width=".76"/>
<path d="M175.9 361.2h14.3v7.6h-14.3z" fill-rule="evenodd" fill="#fff"/>
<path d="M157.2 366.4h18.5M175.9 361.2h14.3v7.6h-14.3z" fill="none" stroke="#000" stroke-width=".76"/>
<g fill="#fff">
<path d="M158.7 360.6h16.2v5.1h-16.2z" fill-rule="evenodd"/>
<path d="M190.8 360.9h86.2v7.7h-86.2z" fill-rule="evenodd"/>
</g>
<path d="M190.8 360.9h86.2v7.7h-86.2z" fill="none" stroke="#000" stroke-width=".76"/>
<path d="M175.9 368.6h14.3v7.6h-14.3z" fill-rule="evenodd" fill="#fff"/>
<path d="M157.2 373.9h18.7M175.9 368.6h14.3v7.6h-14.3z" fill="none" stroke="#000" stroke-width=".76"/>
<g fill="#fff">
<path d="M158.7 368h16.2v5.1h-16.2z" fill-rule="evenodd"/>
<path d="M190.8 368.3h86.2v7.7h-86.2z" fill-rule="evenodd"/>
</g>
<path d="M190.8 368.3h86.2v7.7h-86.2z" fill="none" stroke="#000" stroke-width=".76"/>
<path d="M175.9 376.2h14.3v8h-14.3z" fill-rule="evenodd" fill="#fff"/>
<path d="M175.9 376.2h14.3v8h-14.3zM157.2 381.5h18.7" fill="none" stroke="#000" stroke-width=".76"/>
<g fill="#fff">
<path d="M158.7 375.7h16.2v5h-16.2z" fill-rule="evenodd"/>
<path d="M190.8 376.2h86.2v7.4h-86.2z" fill-rule="evenodd"/>
</g>
<path d="M181.5 126.7h15.3M195.5 124.6l1.9 2.1-1.9 2.4M190.8 376.2h86.2v7.4h-86.2z" fill="none" stroke="#000" stroke-width=".76"/>
<path d="M240 124.1h11.6v5h-11.6z" fill-rule="evenodd" fill="#fff"/>
<path d="M240 124.1h11.6v5h-11.6z" fill="none" stroke="#fff" stroke-width=".76"/>
<g fill="none" stroke="#000" stroke-width=".76">
<path d="M204 438.9v25.2M265.1 425.4h74.9M265.1 425.2v87M340.3 425.4v86.8M210.6 446.4l-14.5 8.7M210.9 459.8l-14.3 8.8M211.4 455.1h4M215.6 455.1h64.9M233.1 453h10.1v3.9h-10.1zM264.8 447.4h32.3v40h-31.7M280.2 452.4l5 5.1M285 455.1h11.9"/>
<path d="M289.2 455.3v25.2M291.6 455.3v24.7M305.1 442.1v65.4M305.3 442.1h34.7M305.9 450.6h13.7M311.7 450.6v24.6M314.3 450.6v24.6M324.4 447.9l-5 5.1M324.6 458l-5 5M324.6 450.6h42.4M211.4 468.6h69.1M280.2 466.2l5 5"/>
<path d="M280.2 478.1l5 5M285.2 468.6h11.7M305.3 470.4h14.3M305.9 460.4h13.7M311.7 475.5v25.1M314.3 475.5v24.8M324.6 468l-5 5.1M324.6 478.4l-5 4.7M325.2 460.4h41.8M325.2 470.4h41.8M159 480.5h121.2M285 480.5h11.9"/>
<path d="M305.1 480.7h14.8M305.6 490.8h14M322 482.9v5.3M324.9 488.2l-5 5M324.9 498.2l-5 5M305.6 500.6h14.3"/>
<circle cx="282.8" cy="454.9" r="2.11"/>
<circle cx="322" cy="450.4" r="2.11"/>
<circle cx="282.6" cy="468.5" r="2.11"/>
<circle cx="322.2" cy="460.4" r="2.11"/>
<circle cx="322.2" cy="470.4" r="2.11"/>
<circle cx="282.6" cy="480.6" r="2.11"/>
<circle cx="322.2" cy="480.6" r="2.11"/>
<circle cx="322.3" cy="490.6" r="2.11"/>
<circle cx="322.3" cy="500.6" r="2.11"/>
</g>
<path d="M354 442.4h11.4v5h-11.4z" fill-rule="evenodd" fill="#fff"/>
<path d="M317 454.6v20.6M317.2 454.6l3.7 3.7M317 474.9l3.9 4" fill="none" stroke="#000" stroke-width=".76"/>
<path d="M354.3 464.1h11.4v5h-11.4z" fill-rule="evenodd" fill="#fff"/>
<path d="M201.9 439.5v25.4M209.5 435l-13.2 8.2M158.5 455.1h37.3M158.2 468.6h38.4M265.4 512.2h74.6M305.3 507.2h34.7" fill="none" stroke="#000" stroke-width=".76"/>
<circle cx="195" cy="444.4" r="2" fill="#fff"/>
<circle cx="195" cy="444.4" r="2" fill="none" stroke="#000" stroke-width=".76"/>
<path d="M158 12.7h210M368 13v510.9" fill="none" stroke="#000" stroke-width="1.9"/>
<path d="M36 376h81.7v7.6h-81.7z" fill-rule="evenodd" fill="#fff"/>
<path d="M36 376h81.7v7.6h-81.7zM127.8 388.4h30.2" fill="none" stroke="#000" stroke-width=".76"/>
<path d="M117.5 376h14.3v7.6h-14.3z" fill-rule="evenodd" fill="#fff"/>
<path d="M117.5 376h14.3v7.6h-14.3z" fill="none" stroke="#000" stroke-width=".76"/>
<path d="M117.5 368.8h14.3v7.4h-14.3z" fill-rule="evenodd" fill="#fff"/>
<path d="M117.5 368.8h14.3v7.4h-14.3z" fill="none" stroke="#000" stroke-width=".76"/>
<path d="M36 383.6h81.7v8h-81.7z" fill-rule="evenodd" fill="#fff"/>
<path d="M36 383.6h81.7v8h-81.7z" fill="none" stroke="#000" stroke-width=".76"/>
<path d="M36.8 368.8h80.9v7.2h-80.9z" fill-rule="evenodd" fill="#fff"/>
<path d="M36.8 368.8h80.9v7.2h-80.9z" fill="none" stroke="#000" stroke-width=".76"/>
<path d="M117.5 383.6h14.3v8h-14.3z" fill-rule="evenodd" fill="#fff"/>
<path d="M102.9 358l2.1 2.1M86.5 360.1h18.5M105 360.1l-2.1 2.1M117.5 383.6h14.3v8h-14.3z" fill="none" stroke="#000" stroke-width=".76"/>
<path d="M36.2 391.6h81.5v7.7h-81.5z" fill-rule="evenodd" fill="#fff"/>
<path d="M36.2 391.6h81.5v7.7h-81.5z" fill="none" stroke="#000" stroke-width=".76"/>
<path d="M117.7 391.6h14.3v7.7h-14.3z" fill-rule="evenodd" fill="#fff"/>
<path d="M117.7 391.6h14.3v7.7h-14.3z" fill="none" stroke="#000" stroke-width=".76"/>
<path d="M190.8 74.1h86.2v8.2h-86.2z" fill-rule="evenodd" fill="#fff"/>
<path d="M190.8 74.1h86.2v8.2h-86.2z" fill="none" stroke="#000" stroke-width=".76"/>
<path d="M176.5 74.1h14.3v8.2h-14.3z" fill-rule="evenodd" fill="#fff"/>
<path d="M176.5 74.1h14.3v8.2h-14.3z" fill="none" stroke="#000" stroke-width=".76"/>
<path d="M190.8 35.7h86.2v8h-86.2z" fill-rule="evenodd" fill="#fff"/>
<path d="M190.8 35.7h86.2v8h-86.2z" fill="none" stroke="#000" stroke-width=".76"/>
<path d="M176.2 35.7h14.3v8h-14.3z" fill-rule="evenodd" fill="#fff"/>
<path d="M176.2 35.7h14.3v8h-14.3z" fill="none" stroke="#000" stroke-width=".76"/>
<g font-size="5.3">
<text x="84.7" y="9.9" transform="rotate(-180 84.7 9.9)">КП.МПС.010100.2356Э3</text>
<text x="325.3" y="543.2">КП.МПС.010101.2356Э3</text>
<text x="369.6" y="583.1">РГАТУ, ИВБ1-20</text>
</g>
<text font-size="4.9" x="310.3" y="557.9">Блок управления</text>
<g font-size="4.5">
<text x="147.4" y="378.4">~U</text>
<text x="147.2" y="385.7">~U</text>
<text x="159.4" y="451.9">~U</text>
<text x="159.4" y="466.9">~U</text>
</g>
<g font-size="4.2">
<text x="210.5" y="28.6">ХS1</text>
<text x="225.3" y="28.3">«Двигатель»</text>
<text x="177.4" y="40.2">Конт.</text>
<text x="228.8" y="40.2">Цепь</text>
<text x="159.5" y="46.8">Dvig</text>
<text x="161.1" y="53.3">GND</text>
<text x="182.2" y="48.3">1</text>
<text x="191.4" y="48.3">Двигатель</text>
<text x="31.6" y="55.2">A1«Модуль обработки информации»</text>
<text x="130.5" y="55.4">ХP1</text>
<text x="182.2" y="56">2</text>
<text x="191.4" y="56.1">Общий провод цифровых схем</text>
<text x="72.9" y="68.5">Цепь</text>
<text x="122.6" y="68.5">Конт.</text>
<text x="210.5" y="68.3">ХS2</text>
<text x="228.2" y="67.8">«Сканер»</text>
<text x="36.6" y="76.6">Индикатор знака сегмент A</text>
<text x="126" y="76.7">A1</text>
<text x="145.1" y="74.4">IZnA</text>
<text x="145.1" y="81.8">IZnB</text>
<text x="177.6" y="78.6">Конт.</text>
<text x="228.9" y="78.6">Цепь</text>
<text x="36.6" y="84.4">Индикатор знака сегмент B</text>
<text x="126" y="84.5">A2</text>
<text x="144.5" y="89.6">IZnC</text>
<text x="160" y="85.1">Com1</text>
<text x="182.4" y="86.7">1</text>
<text x="191.6" y="86.7">Контакт сканера 1</text>
<text x="37.8" y="92.2">Индикатор знака сегмент C</text>
<text x="126" y="92.3">A3</text>
<text x="160" y="92.9">Com2</text>
<text x="182.4" y="94.1">2</text>
<text x="191.6" y="94.4">Контакт сканера 2</text>
<text x="37.8" y="100">Индикатор знака сегмент D</text>
<text x="126" y="100">A4</text>
<text x="145" y="97.4">IZnD</text>
<text x="161.3" y="99.7">U</text>
<text x="182.4" y="102">3</text>
<text x="37.8" y="107.7">Индикатор знака сегмент E</text>
<text x="126" y="107.8">A5</text>
<text x="145.1" y="105.2">IZnE</text>
<text x="192.8" y="102">Напряжение питания +5 Вольт</text>
<text x="145.2" y="113">IZnF</text>
<text x="37.8" y="115.5">Индикатор знака сегмент F</text>
<text x="126" y="115.6">A6</text>
<text x="37.8" y="123.3">Индикатор знака сегмент G</text>
<text x="126" y="123.4">A7</text>
<text x="144.9" y="120.8">IZnG</text>
<text x="37.8" y="131.1">Индикатор знака сегмент H</text>
<text x="126" y="131.2">A8</text>
<text x="145" y="129.1">IZnH</text>
<text x="207.8" y="128.2">XP3</text>
<text x="243.2" y="127.6">A2</text>
<text x="253.1" y="127.8">«Модуль индикации»</text>
<text x="146.1" y="135.4">IDA</text>
<text x="36.6" y="138.9">Питание индикатора единиц суммы</text>
<text x="126" y="139">A9</text>
<text x="146.1" y="142.7">IDB</text>
<text x="177.1" y="139.1">Конт.</text>
<text x="228.5" y="139.1">Цепь</text>
<text x="36.6" y="146.7">Питание индикатора десят. суммы</text>
<text x="126" y="146.8">A9</text>
<text x="160.3" y="145">IZnA</text>
<text x="180.5" y="147.2">A1</text>
<text x="192.3" y="147.2">Индикатор зн</text>
<text x="220.4" y="147.2">ака сегмент A</text>
<text x="36.6" y="154.5">Питание индикатора сотен сум</text>
<text x="102.6" y="154.5">мы</text>
<text x="124.8" y="154.6">A10</text>
<text x="145.9" y="150.4">IDC</text>
<text x="160.3" y="152.4">IZnB</text>
<text x="180.5" y="155">A2</text>
<text x="192.3" y="155">Индикатор зн</text>
<text x="220.4" y="155">ака сегмент B</text>
<text x="146.4" y="158.2">IDD</text>
<text x="159.7" y="160.2">IZnC</text>
<text x="36.6" y="162.3">Питание индикатора тыс. сумм</text>
<text x="102.8" y="162.3">ы</text>
<text x="124.8" y="162.4">A11</text>
<text x="146.5" y="166">IDE</text>
<text x="160.2" y="168">IZnD</text>
<text x="180.4" y="162.8">A3</text>
<text x="193.5" y="162.8">Индикатор знака сегмент C</text>
<text x="36.3" y="170">Питание индикатора десят. ты</text>
<text x="102.9" y="170">с. суммы</text>
<text x="124.8" y="170.1">A12</text>
<text x="146.6" y="173.8">IDF</text>
<text x="180.4" y="170.5">A4</text>
<text x="193.5" y="170.5">Индикатор знака сегмент D</text>
<text x="36.6" y="177.8">Питание индикатора сотен ты</text>
<text x="102.1" y="177.8">с. суммы</text>
<text x="124.8" y="177.9">A13</text>
<text x="160.3" y="175.8">IZnE</text>
<text x="180.5" y="178.3">A5</text>
<text x="193.5" y="178.3">Индикатор знака сегмент E</text>
<text x="36.6" y="185.8">Питание индикатора единиц об.</text>
<text x="104.1" y="185.8">купюр</text>
<text x="124.8" y="185.9">A14</text>
<text x="147.1" y="182.8">IEA</text>
<text x="160.4" y="183.6">IZnF</text>
<text x="147.1" y="190">IEB</text>
<text x="160.1" y="191.4">IZnG</text>
<text x="180.5" y="186.1">A6</text>
<text x="193.5" y="186.1">Индикатор знака сегмент F</text>
<text x="35.5" y="193.6">Питание индикатора десят. об.</text>
<text x="102.5" y="193.6">купюр</text>
<text x="124.8" y="193.7">A15</text>
<text x="147" y="197.8">IEC</text>
<text x="180.4" y="193.9">A7</text>
<text x="193.5" y="193.9">Индикатор знака сегмент G</text>
<text x="35.5" y="201.3">Питание индикатора сотен об. купюр</text>
<text x="126" y="201.4">B1</text>
<text x="160.2" y="199.7">IZnH</text>
<text x="180.4" y="201.7">A8</text>
<text x="193.5" y="201.7">Индикатор знака сегмент H</text>
<text x="36.6" y="209.1">Питание индикатора единиц брак. купюр</text>
<text x="126" y="209.2">B2</text>
<text x="147.4" y="205.6">IED</text>
<text x="161.2" y="206">IDA</text>
<text x="180.5" y="209.5">A9</text>
<text x="192.3" y="209.5">Питание индикатора единиц суммы</text>
<text x="147.5" y="213.4">IEE</text>
<text x="161.2" y="213.2">IDB</text>
<text x="35.5" y="216.9">Питание индикатора десят. бра</text>
<text x="102.5" y="216.9">к. купюр</text>
<text x="126" y="217">B3</text>
<text x="147.6" y="221.2">IEF</text>
<text x="161.1" y="221">IDC</text>
<text x="180.5" y="217.3">A9</text>
<text x="192.3" y="217.3">Питание индикатора десят. суммы</text>
<text x="35.5" y="224.7">Питание индикатора сотен брак. купюр</text>
<text x="126" y="224.8">B4</text>
<text x="179.3" y="225.1">A10</text>
<text x="192.3" y="225.1">Питание индикатора сотен суммы</text>
<text x="35.5" y="232.6">ШИМ</text>
<text x="126" y="232.7">B5</text>
<text x="146.2" y="229.6">Shim</text>
<text x="161.6" y="228.8">IDD</text>
<text x="179.3" y="232.8">A11</text>
<text x="192.3" y="232.8">Питание индикатора тыс. суммы</text>
<text x="145.6" y="237.6">U</text>
<text x="161.7" y="236.6">IDE</text>
<text x="36.6" y="240.5">Напряжение питания +5 Вольт</text>
<text x="125.9" y="240.5">B6</text>
<text x="144.4" y="245.6">GND</text>
<text x="161.8" y="244.4">IDF</text>
<text x="179.3" y="240.6">A12</text>
<text x="192" y="240.6">Питание инди</text>
<text x="220.9" y="240.6">катора десят. тыс. суммы</text>
<text x="36.5" y="248.6">Общий провод цифровых схем</text>
<text x="126.1" y="248.4">B7</text>
<text x="179.3" y="248.4">A13</text>
<text x="192.3" y="248.4">Питание индикатора сотен тыс. суммы</text>
<text x="36.5" y="256.5">Напряжение питания +15 Вольт</text>
<text x="126.1" y="256.3">B8</text>
<text x="145.8" y="253.5">U</text>
<text x="162.3" y="253.4">IEA</text>
<text x="179.3" y="256.4">A14</text>
<text x="192.3" y="256.4">Питание индикатора единиц об. купюр</text>
<text x="144.6" y="261.6">GND</text>
<text x="162.3" y="260.6">IEB</text>
<text x="36.5" y="264.5">Общий провод цифровых схем</text>
<text x="126.1" y="264.4">B9</text>
<text x="162.1" y="268.4">IEC</text>
<text x="179.3" y="264.1">A15</text>
<text x="191.1" y="264.1">Питание инди</text>
<text x="220" y="264.1">катора десят. об. купюр</text>
<text x="34.9" y="272.5">Код номинала купюры</text>
<text x="124.9" y="272">B10</text>
<text x="142.7" y="271.1">Com1</text>
<text x="180.4" y="271.9">B1</text>
<text x="191.1" y="271.9">Питание инди</text>
<text x="220" y="271.9">катора сотен об. купюр</text>
<text x="35.3" y="280.1">Бракованная купюра</text>
<text x="124.9" y="279.8">B11</text>
<text x="142.7" y="278.6">Com2</text>
<text x="162.6" y="276.2">IED</text>
<text x="180.4" y="279.7">B2</text>
<text x="191.1" y="279.7">Питание инди</text>
<text x="220" y="279.7">катора единиц брак. купюр</text>
<text x="35.8" y="287.8">Светодиод</text>
<text x="124.9" y="287.6">B12</text>
<text x="141.2" y="286.4">LightD</text>
<text x="162.7" y="284">IEE</text>
<text x="180.5" y="287.5">B3</text>
<text x="191.1" y="287.5">Питание инди</text>
<text x="220" y="287.5">катора десят. брак. купюр</text>
<text x="162.8" y="291.8">IEF</text>
<text x="35.8" y="295.5">Фотодод</text>
<text x="124.9" y="295.1">B13</text>
<text x="140.7" y="294.6">PhotoD</text>
<text x="160.8" y="299.9">U</text>
<text x="180.5" y="295.3">B4</text>
<text x="191.1" y="295.3">Питание инди</text>
<text x="220" y="295.3">катора сотен брак. купюр</text>
<text x="35.8" y="303.2">Двигатель</text>
<text x="124.9" y="302.9">B14</text>
<text x="146.1" y="302">Dvig</text>
<text x="180.5" y="302.7">B5</text>
<text x="192.3" y="302.9">Напряжение п</text>
<text x="220.5" y="302.9">итания +5 Вольт</text>
<text x="159.6" y="307.9">GND</text>
<text x="180.4" y="310.7">B6</text>
<text x="192.3" y="310.8">Общий провод цифровых схем</text>
<text x="161" y="315.8">U</text>
<text x="159.4" y="323.9">GND</text>
<text x="180.3" y="318.7">B7</text>
<text x="192.3" y="318.8">Напряжение п</text>
<text x="220.5" y="318.8">итания +15 Вольт</text>
<text x="180.3" y="326.7">B8</text>
<text x="192.3" y="326.8">Общий провод цифровых схем</text>
<text x="160.1" y="331.8">Com1</text>
<text x="180.5" y="334.4">B9</text>
<text x="191.6" y="334.7">Код номинала</text>
<text x="220.7" y="334.7">купюры</text>
<text x="160.1" y="339.9">Com2</text>
<text x="179.4" y="342.1">B10</text>
<text x="191.5" y="342.2">Бракованная к</text>
<text x="220.2" y="342.2">упюра</text>
<text x="160" y="348.6">LightD</text>
<text x="179.3" y="350">B11</text>
<text x="191.6" y="349.8">Светодиод</text>
<text x="159.5" y="356.7">PhotoD</text>
<text x="179.3" y="358">B12</text>
<text x="191.6" y="357.6">Фотодиод</text>
<text x="42.2" y="361.8">«Сеть»</text>
<text x="71.8" y="361.8">ХP2</text>
<text x="159.5" y="364.4">Dvig</text>
<text x="179.3" y="365.6">B13</text>
<text x="191.6" y="365.5">Двигатель</text>
<text x="159.5" y="371.8">Com1</text>
<text x="72.2" y="373">Цепь</text>
<text x="118.8" y="373">Конт.</text>
<text x="179.3" y="373">B14</text>
<text x="191.6" y="372.9">Контакт сканера 1</text>
<text x="38" y="380.6">Цепь переменного тока 220 В 50 Гц</text>
<text x="123.5" y="380.5">1</text>
<text x="159.5" y="379.5">Com2</text>
<text x="179.3" y="380.8">B15</text>
<text x="191.6" y="380.7">Контакт сканера 2</text>
<text x="38" y="388.3">Цепь переменного тока 220 В 50 Гц</text>
<text x="123.5" y="388.3">2</text>
<text x="140.8" y="394.1">~FGND</text>
<text x="38.1" y="396.1">Защитная «земля» переменного тока</text>
<text x="123.7" y="396">3</text>
<text x="199.9" y="429">SА1</text>
<text x="214.2" y="428.9">«Сеть»</text>
<text x="274.4" y="433.5">А3</text>
<text x="291.7" y="432.6">«Модуль питания»</text>
<text x="234.1" y="447.4">FU1</text>
<text x="354.7" y="446.3">U</text>
<text x="186.3" y="452.6">1</text>
<text x="216.3" y="452.6">2</text>
<text x="186.3" y="466.2">3</text>
<text x="216.3" y="465.7">4</text>
<text x="355" y="467.8">U</text>
<text x="159.8" y="478.4">~FGND</text>
<text x="307.9" y="563.2">Схема электрическая</text>
<text x="313.6" y="568.3">принципиальная</text>
</g>
<text font-size="4.2" fill="#f00" x="296.2" y="48.9">Двигатель выбрать любой</text>
<g font-size="3.5">
<text x="319" y="439.3">X2</text>
<text x="276.3" y="444.4">X1</text>
<text x="328" y="446.5">X2.1</text>
<text x="269.5" y="452.4">X1.3</text>
<text x="328" y="456.6">X2.2</text>
<text x="354.6" y="458.1">GND</text>
<text x="269.5" y="465">X1.2</text>
<text x="328" y="466.5">X2.3</text>
<text x="269.5" y="477.8">X1.1</text>
<text x="328" y="476.5">X2.4</text>
<text x="328" y="486.6">X2.5</text>
<text x="327.5" y="496.5">X2.6</text>
<text x="230.7" y="562.6">Разраб.</text>
<text x="366.5" y="562.6">У</text>
<text x="371.3" y="562.6">К</text>
<text x="376.2" y="562.6">П</text>
</g>
<g font-size="3.2">
<text x="230.6" y="557.5">Изм</text>
<text x="237.9" y="557.5">Лист</text>
<text x="251.5" y="557.5">№ докум.</text>
<text x="273.3" y="557.5">Подп.</text>
<text x="285.8" y="557.5">Дата</text>
<text x="368.8" y="552.5">Лит.</text>
<text x="383.8" y="552.5">Масса</text>
<text x="399.1" y="552.5">Масштаб</text>
<text x="233.2" y="561.4">.</text>
<text x="247.7" y="562.5">Морозов А. А.</text>
<text x="230.7" y="567.5">Проверил</text>
<text x="247.7" y="567.5">Комаров В. М.</text>
<text x="369.6" y="572.5">Лист 1</text>
<text x="392.9" y="572.5">Листов 1</text>
<text x="230.8" y="582.5">Н. контр.</text>
<text x="247.7" y="582.5">Комаров В. М.</text>
</g>
<g font-size="2.8">
<text x="164.4" y="100.2">CC</text>
<text x="148.6" y="238.1">CC</text>
<text x="148.8" y="254.1">C2</text>
<text x="163.8" y="300.5">CC</text>
<text x="164" y="316.4">C2</text>
<text x="152.8" y="379">IN</text>
<text x="152.6" y="386.2">IN</text>
<text x="357.8" y="446.8">CC</text>
<text x="164.8" y="452.5">IN</text>
<text x="164.8" y="467.5">IN</text>
<text x="358" y="468.4">C2</text>
</g>
<text font-size="2.1" x="393.3" y="592.1">Формат А2</text>
</svg>
